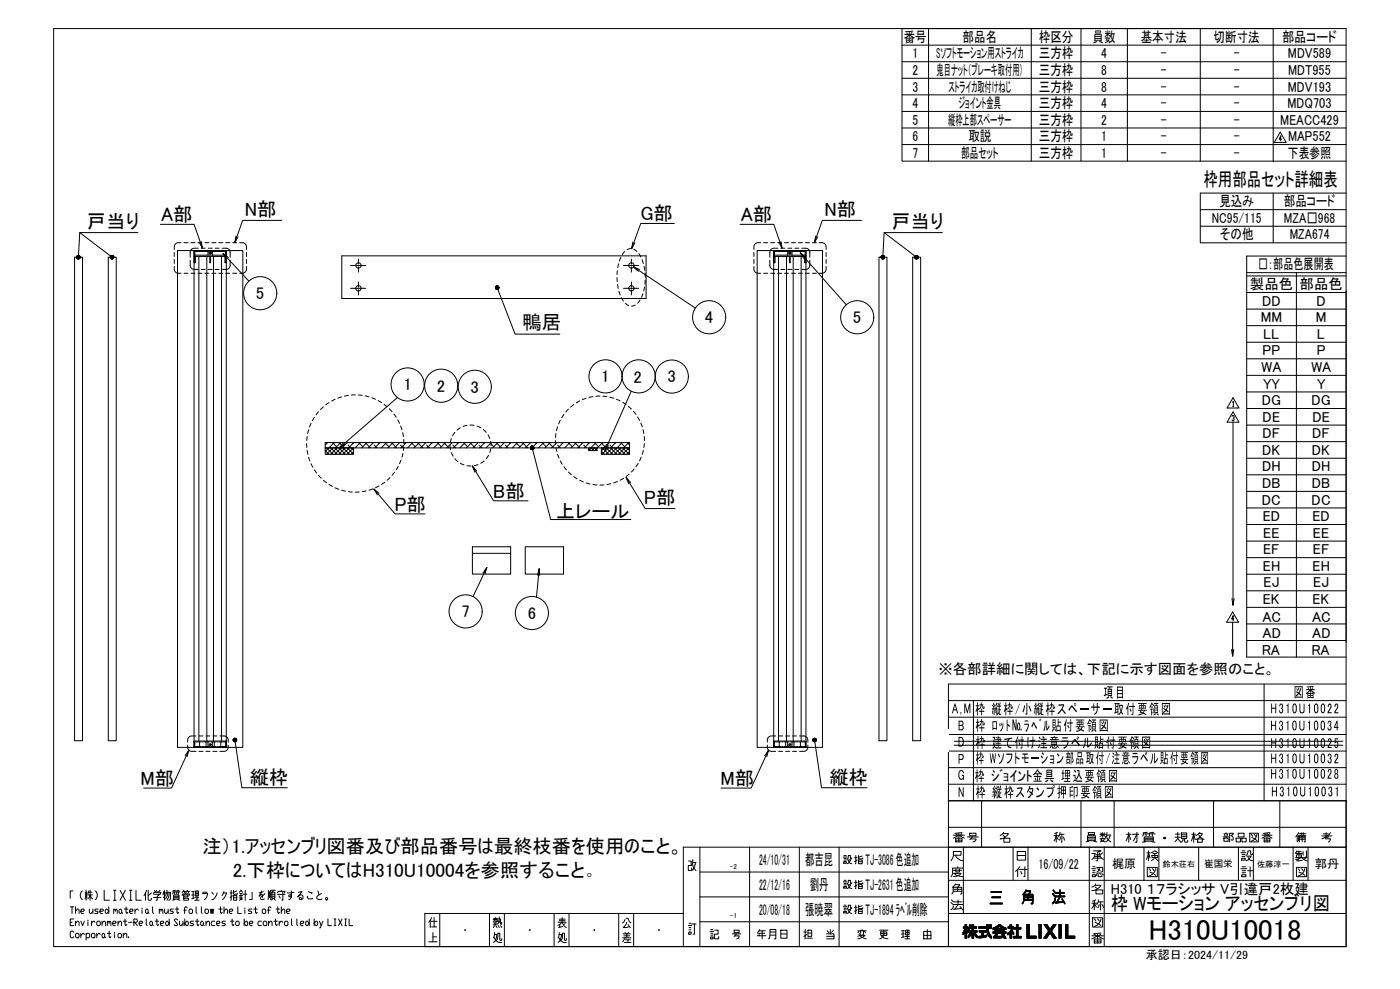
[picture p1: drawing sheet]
<svg xmlns="http://www.w3.org/2000/svg" width="841mm" height="594mm" viewBox="0 0 841 594" stroke-linecap="round" stroke-linejoin="round" font-family="sans-serif">
<!-- layer: TOS_WA -->
<g fill="none" stroke="#000" stroke-width=".6">
<path d="M32 17h777v552h-777zM542 17v80h223M558 17v80M620 17v80M649 17v80M677 17v80M721 17v80M765 17v80M542 27h267M542 37h267M542 47h267M542 57h267"/>
<path d="M542 67h267M542 77h267M542 87h267M765 97h44M765 116v30M809 116h-88v30h88M721 126h88M721 136h88M809 154h-60v241h60M749 164h60M749 166h60M749 176h60"/>
<path d="M779 164v231M809 175v211M749 186h60M749 196h60M749 206h60M749 216h60M749 225h60M749 235h60M749 245h60M749 255h60M749 265h60M749 275h60"/>
<path d="M749 285h60M749 295h60M749 305h60M749 315h60M749 325h60M749 335h60M749 345h60M749 355h60M749 365h60M749 375h60M749 385h60M759 411v70"/>
<path d="M809 411h-239v70h239M570 421h239M570 431h239M585 421v60M570 441h239M570 451h239M570 461h239M570 471h239M570 497h239M590 481v28M603 500l-2 2M635 500l-1 1"/>
<path d="M637 500l-1 3M649 481v28M669 481v28M678 500v6M683 500v6h-1M689 500h-2l-1 2M693 500h-2l-1 2M708 500v3l-2 3M717 500v6M721 500l-3 2M729 481v28M769 481v28"/>
<path d="M809 481h.1M809 481h-239v88v-60h239h-399v60M809 481v88h-554v-20h155M414 517h1v3h-2l1 3h1v-2M416 519a5 5 0 0 0 2 4M416 518h2M416 516l-1 4M418 518l-1 3-2 2M420 509v60M429 512l6 10h-12zM450 509v60M480 509v60"/>
<path d="M504 509v60M507 515h2M507 518h1v1h-1zM507 514h1M507 517h1M507 516h1M509 517h2l-2 2M510 517v1l2 1M512 515l-1 1v-2h-1l-1 2M513 515h2M514 514v5M515 517l-2 1"/>
<path d="M516 514v2h2v-1M516 517h2v2h-2zM516 518h2M518 514l-2 1M573 503l3-1 3 1M573 502h6M573 514h4v-3h-4v3l-2 3M573 511h4M574 503h4v3h-4zM574 501h1M574 505h4M574 514l1 1 3 2"/>
<path d="M576 500v3M576 503v3M578 500l-4 1M578 501h-1M579 509v40M581 503h7M583 504h3v2h-2M583 501h3v1h-3zM584 503l-1 1M603 501h3a5 5 0 0 1-5 3M603 502l1 1M603 504h4v2h-4z"/>
<path d="M609 509v20M611 511h5v6h-5zM611 514h5M618 509v20M633 502h3M635 500v6M636 504l-1-2-2 3M637 501h2M637 503l-1 2M638 501v5M639 503v2M653 502h5v3h-5z"/>
<path d="M653 503h5M653 504h5M654 500h4v1h-4zM654 505l-2 1M654 509v60M656 513h2l-1 2-1 1M657 511h4l-2 1v5h-1M657 505l2 1M657 515h4M658 514h3M658 513h2M660 512a4 4 0 0 0 3 4"/>
<path d="M661 502l1-1 2 1M661 501h3M661 504h3M661 500l1 1M662 512l-1 1M662 503l-1 2 3 1M662 500v3M663 509v60M663 504a2.1 2.1 0 0 1-2 2M664 500l-1 1M665 502a4 4 0 0 0 2 4M665 502h2"/>
<path d="M665 500l-1 3M667 502l-1 2-2 2M677 501h2M679 504l-1-3-2 4M680 501h4M683 501l-2 4M687 501h3M687 509v20M687 503h6v2h-6zM687 504h6M688 505l-2 1M688 501v1"/>
<path d="M689 512h2M690 511v6M691 501h3M691 515l-1-3-1 4M692 505l2 1M692 512l2-1 2 1M692 514h3v1h-3zM692 501v1M693 513h2M694 513v2l-2 2M694 515l2 2M696 509v20"/>
<path d="M706 503h3M706 501h3M708 503l1 3M710 500h3v4h-3zM710 503h3M710 501h3M711 504a1.8 1.8 0 0 1-2 2M712 504v2h1l1-1M716 501h2M718 504l-1-3-1 4M719 504h3v2h-3zM720 509v20"/>
<path d="M720 502l3 2M720 501h2l-1 2-3 1M735 503h3M735 503h3v2h-3zM735 501h3M736 501v2M737 500v1M737 501v2M740 504h1a1.9 1.9 0 0 0-2-2l2-1h-2v5M743 503h2v3h-2zM744 501h3v2h-3zM744 509v20"/>
<path d="M745 512h3M746 516h2v1h-2zM746 503h3v3h-3zM746 514h2M746 513h2M746 511h2M749 514h3l-2 3h-2M750 515v1l2 1M751 501h5v5h-5zM752 501v1M752 503l3 2M752 513l-1-2h-1l-1 2-1 1"/>
<path d="M753 509v20M753 501l1 1M755 501a5 5 0 0 1-3 4M758 503l3-1 3 1M758 502h6M759 503h4v3h-4zM759 505h4M759 501h1M761 500v3M761 503v3M763 500l-4 1M763 501h-1"/>
<path d="M777 509v20M778 513h4M778 515h7M779 515v-2h3v2h-1M779 512h-1M779 511v1h3M779 502l-1 1M780 516v1M780 500l-1 2v4M780 501h4M780 511v4M781 506v-4h3v4"/>
<path d="M781 504h3M781 503h3M781 515l-3 1M782 500v2M782 515h.1M782 502v4M782 515l3 2M782 517h-3M783 512v2M783 500v2M784 516h-1M784 502h-4v3"/>
<path d="M785 511v4h-1M786 509v20M794 502h6M795 501h3M796 503v1h3v1l-1 1M797 500v2M798 503h-2M799 500l-2 2-3 2M44 535h-2v5M50 535a3 3 0 0 0 0 5M51 536h1M52 535v6"/>
<path d="M52 539v-3l-1 4M53 540l1-2 2 2M53 538h3M53 536h2M53 535v2M54 535v6M57 535a3 3 0 0 1 0 5M63 535v6h3M68 535h2M69 535v6M72 535l3 6M75 535l-3 6"/>
<path d="M78 535h1M79 535v6M82 535v6h3M87 536v5M88 535l-2 3M89 535v5l2 1v-1M91 536l-2 2M92 537l1-1h4l-1 1M92 539h5M93 537h3l-2 1v3M93 535l1 1M94 535v1"/>
<path d="M96 535l-1 1M98 536h2M98 536v2M99 535v6M99 538l-1 1M100 536h2v4l-1 1M100 535v3M101 536l-1 4M102 536l-2 5M104 536h2M104 538h3v2h-3zM104 539h3"/>
<path d="M104 538h3M105 536v1M105 535h-1v2M106 536h2M107 536v1M108 535h-2v2M109 538l1-1h4v1M110 535h2M110 538h3v1h-3zM110 540h3v1h-3zM110 535l-1 1M110 539v1"/>
<path d="M111 535v1M112 536v1M112 535h2M113 535l-1 1M113 535v1M115 536h2M115 538h2M116 536v4M117 539l-2 1M117 539h2M117 535h2v3h-2zM117 537h2"/>
<path d="M118 535v6M122 537h3l-1 2-1 1M122 536h2M127 536l1 1M130 536l-1 3-2 1M133 538l1-2h2l-1 3-1 1M135 536h-1M138 536h2M139 535v6M140 538l-2 1M140 535v2h2h1M140 538h2v3h-2z"/>
<path d="M140 539h2M142 535l-2 1M144 536l1-1 1 1M144 538h2M144 539v1M144 537h1M145 537v3M145 539v1M146 540l-2 1M146 537h2M147 535v6M151 536v4h-1"/>
<path d="M157 535l-1 3 2-1v2M158 536h-2M159 537l-2 2v1h2M161 535v5M162 536v3M163 535v5M163 535h2M163 536h2v4h-2zM163 538h2M163 537h2M164 540l-1 1M164 535v1"/>
<path d="M165 540v1M167 536v-1h4v1M167 537h4M168 538v1M169 535h.1M170 536v5h-1M175 535v3h-2h1h1v1l-2 1M177 536h-5M179 536h2l-2 3 1-1h1h1l-1 2h-1l1-1v1M185 538v1l1 1h2M185 536h2v1M191 535l1 3"/>
<path d="M193 537a3 3 0 0 0-3 3h1h2M420 539h150M420 524h150M429 527l6 10h-12zM507 530h2M507 533h1h-1zM507 529h1M507 532h1M507 531h1M509 531h2l-2 3M510 532v1l2 1M512 530l-1 1v-2h-1l-1 2"/>
<path d="M513 530h2M514 529v5M515 531l-2 1M516 529v2h2v-1M516 531h2v3h-2zM516 533h2M518 529l-2 1M570 529h239M572 537l1-1v-3h5v4h-1M573 534h5M573 535h5M573 525h4l-1 1-3 1"/>
<path d="M573 523h5M573 525l2 1 3 1M574 531h2l-1 2v2M574 531l-2 2M574 522v2h2v-2M575 521h.1M578 521h-6v4l-1 2M595 536h7M596 539h5M611 522l-1 1M612 522h5M613 521l-2 1v5"/>
<path d="M613 523l1 2M615 537h5v6h-1h1v-5h-5v3l-1 2 1-2zM615 538h5v5h-1h1v-5h-5v3l-1 2 1-2zM615 537h5v6h-1h1v-6h-5v4l-1 2 1-2zM615 539h5M616 521v6h-1M616 535h3l-1 2 1-2h-3h3l-1 3M616 535l-1 3 1-3M616 535l-1 2M616 536h3l-1 2M616 535l-1 3M616 535h3l-1 2v4"/>
<path d="M616 534l-1 3M632 537l2 2M632 537l2 1M633 535l1 2M633 534l1 2M634 540v1l-2 2M634 539v2l-2 1M634 539v2l-2 2M634 539h6M634 536l-1-1 1 1M634 538h6M634 536h5"/>
<path d="M634 537h5M637 535v4l-2 3 2-4zM637 535v4l-2 3 2-3zM637 534v4l-2 4M637 535v3l-2 4 2-4zM638 540l2 3-2-3M638 540l2 3M656 535h.1M656 522h2M656 525h2v2h-2zM656 524h2M656 523h2"/>
<path d="M656 521h2M658 532h3a6 6 0 0 1-5 3M658 533l1 1M658 531l-2 2M658 535h4v2h-4zM659 521h3v2l-1 1M659 525l-1 1M659 522l2 1M660 524v2l2 1v-1M660 524l1 1M660 521a2.2 2.2 0 0 1-1 3M662 525l1 1"/>
<path d="M689 521h6v6h-6zM690 522l1 1M691 524l3 2M692 522l1 1M694 522a5 5 0 0 1-4 4M745 522h4M746 525h2v2h-2zM746 524h2M746 523h2M746 521h2M749 523h3M751 521v6"/>
<path d="M779 521h6v6h-6zM780 522l1 1M780 524l4 2M782 522l1 1M784 522a5 5 0 0 1-4 4M42 554h1M42 545h2M43 545v4M44 552h-2v4h2M44 560v-1h-1l-1 1v3h1h1M45 547l2-1 1 3M45 555l2-2 1 3"/>
<path d="M45 545v4M45 553v3M49 547h1h1l-1-1h-1v1v2h1M49 553l1 3 1-3M53 553h.1M53 554v2M54 546v3l2-2M55 553v3M56 546v3M57 554l-1-1-1 2M59 553h1v1v2h-1l-1-1zM59 546h-2v1l2 1-1 1h-1"/>
<path d="M60 547h2v-1h-1l-1 1 1 2h1M61 555l2-2v3M61 553v3M64 546l1 1-1 2-1-1zM64 554l1-1 1 2M64 553v3M65 545v4M66 554v-1l1 1v2M66 559v4h1M68 555h1l1-1-1-1h-1v1v1v1h1M68 541h2M68 547l1-1v1"/>
<path d="M68 546v3M69 560v1M69 547l1-1v1v2M71 555l1-2 1 3M71 553v3M72 546l1 1v2l-1-1zM73 548l1 1M74 553h2M75 546h2M75 552v3l1 1v-1M76 545v3v1l1-1M77 554h2"/>
<path d="M78 541h1M78 547h1h1l-1-1h-1v1v1v1h1M80 554h2l1-1-1-1h-2v4M81 554l2 2M81 546v3M83 547l-1-1-1 1M84 555h1l1-1-1-1h-1v1v2h1M85 545v1M85 547v2M88 552v3v1M88 546l1 1-1 2-1-1zM89 548l1 1"/>
<path d="M91 553l1 1-1 2-1-1zM92 555v1M92 545v3v1M93 553h2M94 552v3l1 1v-1M96 547v-1l1 1M96 546v3M96 555h2v-1v-1h-1l-1 1 1 2h1M97 547v-1l1 1v2M99 546v3l2-2M100 553l2 2-1 1-1-1zM101 546v3"/>
<path d="M102 552v4M104 546h-1l-1 1 2 1v1h-2M105 540l-1 1M105 546h2M106 545v3l1 1v-1M107 553l-1-1h-1v1l2 2-1 1h-1v-1M107 540l1 1M108 553v3l2-1M110 553v3M110 547h2M111 552v4M112 553l1 1v2l-2-1z"/>
<path d="M112 545h-1v4M114 546h1l1 1-1 2h-1v-1zM116 553h-1l-1 1 2 1v1h-2M117 541h3M117 553h2M118 545v3v1M118 552v3l1 1v-1M121 545v3l1 1M121 553l1 1v2l-1-1zM122 555l1 1M124 546h1v1v2h-1l-1-1zM124 555l1-2 1 3"/>
<path d="M124 553v3M126 546l1 3v-3l1 3v-3M129 553h-2v1v2h2M130 555h2v-1v-1h-1l-1 1v1l1 1h1M131 546h3M132 545v3l1 1 1-1M135 547l1-1 1 3M135 545v4M135 553h-1l-1 1 2 1v1h-2M138 547h1h1l-1-1h-1v1v1v1h1M138 553h3M139 552v3l1 1 1-1"/>
<path d="M142 553h1l1 1-1 2h-1v-1zM143 545v4h2M147 552v4M147 545v1M147 547v2M148 553l1 1-1 2-1-1zM150 555h1l1-1-1-1h-1v1v2h1M151 546h-1l-1 1 2 1v1h-2M152 546h3M153 545v3l1 1 1-1M157 553h-2v1v2h2M158 546h1l1 1-1 2h-1v-1z"/>
<path d="M159 553h1v1v2h-1l-1-1zM161 547h1M161 555l2-2v3M161 553v3M163 545h-1h-1v4M165 553h2M166 552v3v1l1-1M166 546h2M167 545v3v1l1-1M168 553v3M169 547l2-1v3M169 545v4"/>
<path d="M170 554l-1-1-1 2M171 553h1l1 1-1 2h-1v-1zM172 547h2v-1h-1l-1 1v1l1 1h1M175 552v3l1 1M178 552v3l1 1M180 555h2l1-1-1-1h-1l-1 1v1l1 1h1M184 553l2 2-1 1-1-1zM186 552v4M189 552v4M190 553l1 1-1 2-1-1zM192 553l1 3M194 553l-2 4"/>
<path d="M197 552v4h2M201 556h1M201 552h1M201 552v4M203 552l2 4M205 552l-2 4M207 556h1M207 552h1M208 552v4M210 552v4h2M258 553v1M259 553h4"/>
<path d="M259 557h3M259 551l-1 2v4M261 551v6M264 549v20M279 559h.1M294 549v20M296 554h3M297 552h2M297 556l-1 1M297 552l-1 2M297 554v1M298 551v1h-2h3"/>
<path d="M298 556l1 1M298 552v2h1v-1M299 555l-3 1M299 552h2v3v-1M299 553l1 1M299 556l1 1M300 551v2l-1 2M301 556v1M303 549v20M318 559h.1M333 549v20M335 556l1-1v2"/>
<path d="M335 554h5M336 552h4M336 553h4M338 554l1 3h1M338 551v3l-2 1M338 557h-2M340 555h-2M342 549v20M357 559h.1M372 549v20M375 552l-1 2M376 552h1l2 2"/>
<path d="M377 554l-3 3h4M377 555l2 2M381 549v20M396 559h.1M413 556h2M414 560h1v1h-1zM414 559h1M414 557h1M414 555h1M415 555h3M417 555v6h-1M420 554h150"/>
<path d="M427 559h2M427 558h1M429 542l6 10h-12zM429 559h2v2h-2v3h3v-1M441 559h3v1h-3zM456 559l-1 2M456 558v1h4M458 559v5M463 560h3M469 559h4v5h-4zM483 560h1M484 558l-1 6"/>
<path d="M485 559h3v3h-3zM497 559l1 1M499 558v3M501 559l-1 1M507 545h2M507 547h1v1h-1zM507 547h1M507 546h1M507 544h1M509 546h2l-2 3M510 547v1l2 1M512 545l-1 1v-2h-1l-1 2"/>
<path d="M513 545h2M514 544v5M515 546l-2 1M515 559h5M516 544v2h2v-1M516 546h2v3h-2zM516 547h2M516 559l-1 1M517 559l-1 2M518 558v1M518 544l-2 1M519 559l-1 2"/>
<path d="M519 559l1 1M528 559h5M529 560h4v2h-4zM531 559v3l-2 2h-1M541 559h2M542 559v4M544 559h2v3h-2zM545 559v5M555 559h4v5h-4zM557 558v6M570 549h239M571 542l2 1"/>
<path d="M572 541l1 1M573 544l-2 3M573 543h5M573 542h5M576 541v2l-2 3M577 545l1 2M577 546h-4M579 560v1M579 557v1M579 559v2M579 558v2M580 557v3"/>
<path d="M580 555h1v2h1v1h-1v1v2v-1v4h-1v-4l-2 1 2-3h-1v-1h1zM580 555v9M581 555v9M581 557v1M581 558v2M581 559v1M582 557v2M582 559v1M582 557v1M582 556h1v1h1v-2h1v2h2v1h-2v1h2v1h-1l1 2v1l-2-3v4h-1v-4l-2 3v-1l1-2h-1v-1h2v-1h-1l-1 1zM582 556v2M583 556v2"/>
<path d="M583 559v1M583 559v3M583 557v1M583 559v2M584 557v1M584 559v2M584 555v9M585 555v9M585 557v1M585 559v2M586 557v1M586 559v3"/>
<path d="M586 559v1M587 557v1M587 559v1M588 557h5v-2h1v2h2v1h-2l2 6-3-3v-3h-5zM588 557v1M588 559h4v1h-1v2h2v1h-5v-1h2v-2h-2zM588 559v1M589 557v1M589 559v1M590 557v1M590 559v1M590 559v4"/>
<path d="M591 557v1M591 559v4M591 559v1M592 557v1M592 559v1M593 555v4M593 555v5M593 555v6M594 555v7M594 557v1M594 558v4M594 559v3"/>
<path d="M594 556h2h-2zM594 556h.1M595 556h.1M595 557v1M595 543h7M595 542h7M597 557l3-1h1l3 1v1l-6 1v-1h-1zM597 560h7v1h-5v1h3v-1h1l1 3h-1v-1h-6v-1l1-1h-1zM597 560v1M597 557v1M598 557v1M598 560v1"/>
<path d="M598 557v2M598 558l2-2 3 2zM598 560v3M599 557v2M599 560v3M599 556v2M599 558v1M599 560v2M599 556v1M599 560v1M600 556v1M600 558v1"/>
<path d="M600 560v1M601 556h.1M601 558v1M601 560v1M601 556v1M602 556v1M602 558v1M602 560v1M602 556v2M602 557v1M602 557v2M603 557v2"/>
<path d="M603 560v1M603 557v1M604 557v1M604 560v1M606 557v1M606 560v1M607 557v1M607 560v1M607 555h1v2h1l-1 2 1 1v1l-1-1v4h-1v-3l-2 1v-1l3-3h-2v-1h1zM607 555v3M607 559v5M607 558v6"/>
<path d="M608 555v9M608 557v3M608 557v4M608 557v2M608 560v1M609 557v1M609 560v1M610 557v1M611 555h1v2h1v1h-1v4h2v1h-5v-1h2v-4h-2v-1h2zM611 555v8M612 555v8M612 557v1"/>
<path d="M613 557v1M614 542l1-1v-4h5v5h-1M615 541h5M615 540h5M617 555h1v7h4v2h-5zM617 555v9M618 555v9M624 555h1v9h-1zM624 555v9M625 555v9M627 555h2l2 3 2-3h1l-2 4 3 5h-2l-2-4-2 4h-2l3-5zM627 555v1"/>
<path d="M628 555v1M628 555v2M629 555v2M629 555v3M629 556v2M629 556v3M630 556v3M630 560v2M630 557v2M630 557v5M630 557v4M631 558v3"/>
<path d="M631 557v4M632 557v5M632 556v3M632 560v2M632 556v2M633 556v2M633 555v3M633 555v2M634 555v1M634 542l5-1-5 1h5h-5h5h-5h1h4M634 555h.1M636 555h2v9h-2z"/>
<path d="M636 555v9M637 555v9M640 555h2v7h4v2h-6zM640 555v9M641 555v9M656 543h3M656 551h6v6h-6zM657 552l1 1M657 541v6M658 554l3 2M658 541h-2M659 545l-2-2-1 3"/>
<path d="M659 552l1 1M660 542h3M660 541l-1 2M660 543l-1 2M661 542v5M661 552a5 5 0 0 1-4 4M662 543l1 2M46 561h1h1l-1 2h-1h-1zM49 561v2M51 561h-1l-1 1M52 561h1h1l-1 2h-1M52 561v4"/>
<path d="M55 561h2v2h-2zM58 561v2M60 561h-1l-1 1M62 561h1l-1 2h-1zM63 563h.1M64 561h3M69 561v2M71 561h1h1l-1 2h-1zM74 562l2-1v2M74 561v2M77 563h.1M258 566h5"/>
<path d="M260 563h2M260 560v6M297 563l1 2 2 1h1M297 561h2l-2 4-1 1M297 560l-1 3M301 564v1h-1v-4h-1v3l-1 1M336 563l1 2 1 1h2M336 561h1l-1 4-1 1M336 560l-1 3M340 564v1h-1v-4h-1v3l-1 1M374 563h5M374 561h5"/>
<path d="M375 562h3M375 566h4M375 563l-1 3M375 560l1 1M376 565h3M377 561v2M377 565v1M378 560l-1 1M427 563h1v1h-1zM427 562h1M427 561h1M440 561h5"/>
<path d="M441 563l3-1-1 2M442 561l-1 1M455 562h5M459 561h-3v1M462 564l1-2v-4h3v6h-1M463 562h3M469 561h4M484 561l-1 1M485 564h3M485 560h3M497 561h4v3h-4M497 562h4"/>
<path d="M517 562l3 2M517 562h3l-5 2M517 561l-2 1M529 561h4M529 562l2 1 2 1M541 561h2M543 563h-2M544 564h3M544 563h2M544 560h2M555 562h4M582 562v1"/>
<path d="M582 561v2M583 561v1M583 560v2M586 561v1M586 561v2M587 562v1M588 562v1M589 562v1M590 562v1M591 562v1M592 562v1M593 562v1"/>
<path d="M594 561v2M595 561v2M595 562v1M595 562v2M597 562v1M598 562v1M598 561v2M599 562v1M600 562v1M601 562v1M602 562v1M602 561v1"/>
<path d="M602 561v2M603 561v2M603 562v2M604 562v2M604 563v1M605 561v1M609 562v1M610 562v1M612 562v1M613 562v1M618 562v2M619 562v2"/>
<path d="M620 562v2M621 562v2M622 562v2M627 563v1M628 563v1M628 562v2M629 561v3M629 561v2M629 560v3M629 560v2M632 560v3M633 561v2"/>
<path d="M633 561v3M633 562v2M634 562v2M634 563v1M642 562v2M643 562v2M644 562v2M645 562v2M646 562v2M656 564l3-2 4 2M656 562h7M657 564h4v2h-4z"/>
<path d="M657 561l1 1M657 565h4M659 561v3M659 564v2M661 560l-4 1M661 561l-1 1"/>
<circle cx="700" cy="503" r=".6"/>
<circle cx="196" cy="540" r=".7"/>
</g>
<!-- layer: TOS_S1 -->
<g fill="none" stroke="#000" stroke-width=".6">
<path d="M45 154h5v291h-5zM65 154h5v291h-5zM107 151h39v298h-39zM117 158l1-4h8v4l1-4h8v4h1M117 151h19v298h-19zM117 151h8v2h-8zM119 154v291M124 154v291M128 151h7v2h-7zM128 154v291M133 154v291M205 154h183v25h-183z"/>
<path d="M213 159h4M377 159h4M455 151h39v298h-39zM465 151h19v298h-19zM465 151h8v2h-8zM468 154v291M472 154v291M476 151h8v2h-8zM476 154v291M481 154v291M483 154h-8l-1 4v-4h-8v4h-1M483 154v4h1"/>
<path d="M528 154h5v291h-5zM548 154h5v291h-5zM213 173h4M377 173h4M195 269h17v4h-17zM195 269h183M195 269v-3h183v3M354 269h5v2h-5zM361 269h17v4h-17zM284 328h23v17h-23zM284 332h23M316 328h23v17h-23z"/>
<path d="M117 445h19M117 446h3v2h-3zM124 446h1v2h-1zM128 446h1v2h-1zM133 446h3v2h-3zM465 445h19M465 446h3v2h-3zM472 446h1v2h-1zM476 446h1v2h-1zM481 446h3v2h-3z"/>
<circle cx="215" cy="159" r="1.6"/>
<circle cx="379" cy="159" r="1.6"/>
<circle cx="215" cy="173" r="1.6"/>
<circle cx="379" cy="173" r="1.6"/>
</g>
<!-- layer: TOS_K3 -->
<g fill="none" stroke="#000" stroke-width=".6">
<path d="M211 159h2M215 156v3M215 159v1M217 159h3M375 159h2M379 156v3M379 159v1M381 159h3M211 173h2M215 160v3M215 169v3M215 173v1"/>
<path d="M215 174v3M217 173h3M375 173h2M379 160v3M379 169v3M379 173v1M379 174v3M381 173h3"/>
</g>
<!-- layer: TOS_K2 -->
<g fill="none" stroke="#000" stroke-width=".6">
<path d="M105 152v2M105 156v2M109 146l-4 1v3M111 146h2M114 156v3a2.5 2.5 0 0 0 3 3h2M115 146h2M117 154v3M117 151h.1M117 153h.1M119 146h2M119 149h-2a2.5 2.5 0 0 0-3 3v3M121 149h2"/>
<path d="M123 146h2M125 151h3M125 153h3M125 149h2M126 152h.1M126 153h.1M126 151h.1M127 152h.1M127 146h3M129 149h3M131 146h3M133 149h3a2.5 2.5 0 0 1 2 3v3"/>
<path d="M135 151h1M135 153h1M136 146h2M136 154v3M138 156v3a2.5 2.5 0 0 1-2 3h-3M140 146h2M144 146l3 1 1 3M148 152v2M148 156v2M372 158l-1 3M373 155l-1 2M375 151l-1 2"/>
<path d="M379 149l-2 1M381 150l2 1M384 152l1 2M386 156v2M453 152v2M453 156v2M457 146l-3 1-1 3M459 146h2M462 156v3a2.5 2.5 0 0 0 3 3h2M463 146h2M465 154v3M465 151h.1"/>
<path d="M465 153h.1M467 146h3M467 149h-2a2.5 2.5 0 0 0-3 3v3M469 149h2M471 146h3M473 151h3M473 153h3M473 149h3M474 152h.1M474 153h1M474 151h1M474 151h.1"/>
<path d="M475 152h.1M475 146h3M477 149h3M480 146h2M482 149h2a2.5 2.5 0 0 1 2 3v3M484 151h.1M484 153h.1M484 146h2M484 154v3M486 156v3a2.5 2.5 0 0 1-2 3h-2M488 146h2M492 146l4 1v3"/>
<path d="M496 152v2M496 156v2M105 160v3l4 1M111 164h2M115 164h2M119 164h2M121 162h2M123 164h2M125 162h2M127 164h3M129 162h3M131 164h3"/>
<path d="M136 164h2M140 164h2M148 160l-1 3-3 1M371 167v2M371 163v2M371 171v2M372 175l1 2M373 179l2 2M386 176l-1 3M387 160v2M387 172v3M387 164l1 2"/>
<path d="M388 168l-1 3M453 160l1 3 3 1M459 164h2M463 164h2M467 164h3M469 162h2M471 164h3M473 162h3M475 164h3M477 162h3M480 164h2M484 164h2"/>
<path d="M488 164h2M496 160v3l-4 1M376 182l2 2M382 183l-3 1M384 180l-1 2M201 240l-2 1M205 238l-2 1M209 238h-2M213 237h-2M215 237l3 1M219 238h3M223 239l3 1"/>
<path d="M352 239l-2 1M356 238l-2 1M360 238h-2M362 238h3M366 239h3M370 240l3 1M185 258v3M187 254l-1 2M189 251l-1 2M191 247l-1 2M194 244l-1 2M198 242l-2 1"/>
<path d="M227 241l2 1M231 243l2 1M234 246l2 1M237 249l1 2M239 252l1 2M241 256v2M242 260v2M273 260l-1 2M277 257l-2 1M281 256h-3M282 255l3 1M287 256l2 1"/>
<path d="M290 258l2 2M335 256l-1 3M337 253l-1 2M339 249l-2 2M341 246l-1 2M345 243l-2 2M348 241l-2 1M374 242l2 1M378 244l1 2M381 247l1 2M383 250l1 3M385 254l1 2"/>
<path d="M386 258l1 2M184 266v3M185 262l-1 3M185 271v2M185 275l1 2M187 279l1 2M241 276l-1 3M242 272l-1 3M243 264v2M243 268l-1 3M270 268l1 2M271 263v3"/>
<path d="M271 272l1 2M273 276l2 1M277 278l2 1M281 280h2M287 279l-2 1M291 277l-2 1M293 261l1 2M293 274l-1 2M295 265v3M295 269l-1 3M334 265v2M334 260v3"/>
<path d="M334 269v2M335 273l1 2M337 277l1 2M383 278l-1 2M385 275l-1 2M386 271v2M387 262v3M387 266v3M189 282l1 2M191 286l2 1M194 289l2 1M198 291l2 1"/>
<path d="M201 293l3 1M205 294l3 1M209 295l3 1M216 296h-3M220 295h-2M224 294h-2M228 292l-2 1M231 290l-2 1M234 287l-1 1M237 284l-1 2M239 280l-1 2M339 280l1 2"/>
<path d="M341 284l2 1M345 286l2 2M348 288l2 1M352 290l2 1M356 291h3M363 291h-3M367 291h-2M371 289l-2 1M375 287l-2 1M378 285l-2 1M381 282l-2 2M113 448v2l1 1h4"/>
<path d="M117 446h.1M117 448h.1M118 442l-4 1-1 1v2M120 451h2M120 442h2M120 446h1M120 448h1M121 446h1M121 448h1M123 446h1M123 448h1M124 451h2"/>
<path d="M124 442h2M125 446h1M125 448h1M126 447h.1M126 447v1M126 447h1M126 448h.1M127 446h1M127 448h1M127 447h.1M128 451h2M128 442h2"/>
<path d="M129 446h1M129 448h1M130 446h1M130 448h1M132 446h1M132 448h1M132 442l4 1 1 1v2M136 446h.1M136 448h.1M137 448v2l-1 1h-4M461 448v2l1 1h4M465 446h.1"/>
<path d="M465 448h.1M466 442l-4 1-1 1v2M468 451h2M468 442h2M468 446h1M468 448h1M470 446h.1M470 448h.1M471 446h1M471 448h1M472 451h2M472 442h2"/>
<path d="M473 446h1M473 448h1M474 447h.1M474 447v1M474 447h1M475 446h1M475 448h1M475 447h.1M476 451h3M476 442h3M477 446h1M477 448h1"/>
<path d="M478 446h1M478 448h1M480 446h1M480 448h1M480 442l4 1 1 1v2M484 446h.1M484 448h.1M485 448v2l-1 1h-4"/>
<circle cx="126" cy="152" r=".6"/>
<circle cx="126" cy="152" r=".2"/>
<circle cx="474" cy="152" r=".2"/>
<circle cx="474" cy="152" r=".6"/>
<circle cx="126" cy="447" r=".2"/>
<circle cx="474" cy="447" r=".2"/>
</g>
<!-- layer: TOS_K5 -->
<g fill="none" stroke="#000" stroke-width=".6">
<path d="M195 271l3 2M196 266h.1M196 269l4 4M197 266l-2 1M197 269l-2 2M199 269l4 4M200 266l2 2M200 269l-4 4M201 266l-3 3M201 269l4 4M202 269l-3 4M204 269l4 4"/>
<path d="M204 266l3 3M205 266l-3 3M205 269l-4 4M206 269l4 4M207 269l-4 4M209 269l3 4M209 266l-4 3M209 267l2 2M210 269l-4 4M211 269l1 1M212 266h.1M212 269l-4 4"/>
<path d="M212 271l-1 2M213 266l-4 3M215 266l3 2M216 266l-3 3M219 266l4 3M220 266l-3 3M224 266l-3 3M225 267l2 2M227 266h1M228 266l-3 3M231 266l3 2M232 266l-3 3"/>
<path d="M235 266l3 3M236 266l-3 3M240 266l-3 3M241 267l1 2M243 266h1M244 266l-3 3M247 266l2 2M248 266l-3 3M251 266l3 3M252 266l-3 3M256 266l-3 3M256 267l2 2"/>
<path d="M259 266h.1M260 266l-3 3M263 266l2 2M264 266l-3 3M267 266l3 3M268 266l-4 3M272 266l-4 3M272 267l2 2M274 266h1M275 266l-3 3M278 266l3 2M279 266l-3 3"/>
<path d="M282 266l4 3M283 266l-3 3M287 266l-3 3M288 267l1 2M290 266h1M291 266l-3 3M294 266l3 2M295 266l-3 3M298 266l3 3M299 266l-3 3M303 266l-3 3M303 267l2 2"/>
<path d="M306 266h.1M307 266l-3 3M310 266l2 2M311 266l-3 3M314 266l3 3M315 266l-3 3M319 266l-3 3M319 267l2 2M322 266h.1M323 266l-3 3M326 266l2 2M327 266l-4 3"/>
<path d="M330 266l3 3M331 266l-4 3M334 266l-3 3M335 267l2 2M337 266h1M338 266l-3 3M341 266l3 2M342 266l-3 3M345 266l3 3M346 266l-3 3M350 266l-3 3M351 267l1 2"/>
<path d="M353 266h1M354 269l1 2M354 266l-3 3M355 269l2 2M355 269l-1 2M357 269l2 2M357 266l3 2M357 269l-2 2M358 266l-3 3M359 269l-2 2M361 266l7 7M361 271l2 2"/>
<path d="M362 269l4 4M362 266l-3 3M363 269l-2 2M366 269l-4 4M366 266l-3 3M366 267l2 2M368 269l-4 4M369 266h.1M369 269l4 4M370 266l-3 3 4 4M370 269l-3 4M372 269l4 4"/>
<path d="M373 266l2 2M373 269l-4 4M374 266l-3 3M374 269l4 4M375 269l-3 4M377 269l1 2M377 266l1 1M378 266l-3 3M378 269l-4 4M378 271l-2 2"/>
</g>
<!-- layer: 0 -->
<g fill="none" stroke="#000" stroke-width=".6">
<path d="M48 140l19 14M83 140h-35l-1 14M96 135h21l5 14M169 132h-23l-5 14M405 134h-20l-6 15M445 135h20l5 14M517 132h-23l-5 14M531 140l20 14M566 140h-35l-1 14M121 145l1 4-2-3M134 152l16 17M137 155l-3-3 2 4"/>
<path d="M142 142l-1 4 2-4M380 145l-1 4 2-3M469 145l1 4-2-3M481 152l27 31M484 154l-3-2 2 3M490 142l-1 4 2-4M299 173l10 28h27M380 160l38 25M384 162l-4-2 3 3M239 239l-35 30M379 235l-16 36M741 254v110"/>
<path d="M206 266l-2 3 3-2M284 280l13 21h20M320 269l11 43h48M364 267l-1 4 3-3M225 294l12 15h18M228 296l-3-2 2 3M286 283l-2-3 1 4M376 287l12 18h18M379 290l-3-3 2 4M290 344l2-3-1 4M292 341l-8 17M323 345l1-3v4"/>
<path d="M324 342l-2 17M740 360l1 4v-4M111 454l2-3-1 3M113 451l-10 22h-17M141 445l4 28h28M459 454l3-3-1 3M462 451l-11 22h-18M489 445l5 28h27"/>
</g>
<!-- layer: TOS_S1 -->
<g fill="#000" stroke="#000" stroke-width=".6">
<path d="M46 154h1zM48 154h-1zM66 154h1zM140 445h1z"/>
<path d="M46 154h1zM46 155l1-1zM46 155l1-1z"/>
<path d="M46 155l1-1zM46 155l1-1zM46 155l1-1z"/>
<path d="M46 154h1zM46 154h1zM46 154h1z"/>
<path d="M47 154v1zM47 154v1zM47 154v1z"/>
<path d="M46 154h1zM46 154h1zM46 154h1z"/>
<path d="M47 154v1zM47 154v1z"/>
<path d="M47 154v1zM47 154v1zM47 154v1z"/>
<path d="M47 154v1zM47 154l1 1zM47 154l1 1z"/>
<path d="M47 154l1 1zM47 154l1 1zM47 154l1 1z"/>
<path d="M47 154h1zM48 154h-1zM48 154h-1z"/>
<path d="M47 154l1 1zM47 154l1 1zM47 154h1z"/>
<path d="M47 154h1zM47 154h1zM47 154h1z"/>
<path d="M66 155l1-1zM66 155l1-1zM66 155l1-1z"/>
<path d="M66 154h1zM66 154h1zM66 154h1z"/>
<path d="M66 155l1-1zM67 155v-1zM67 155v-1z"/>
<path d="M67 154v1zM67 154v1zM67 154v1z"/>
<path d="M67 154v1zM67 154v1zM67 154l1 1z"/>
<path d="M67 154l1 1zM67 154l1 1zM67 154l1 1z"/>
<path d="M68 154h-1zM68 154h-1z"/>
<path d="M67 154l1 1zM67 154l1 1z"/>
<path d="M67 154l1 1zM67 154l1 1zM67 154l1 1z"/>
<path d="M67 154h1zM68 154h-1zM68 154h-1z"/>
<path d="M67 154l1 1zM67 154l1 1zM67 154h1z"/>
<path d="M67 154h1zM67 154h1zM67 154h1z"/>
<path d="M529 154h1zM529 155l1-1zM529 155l1-1z"/>
<path d="M529 155l1-1zM529 155l1-1zM530 155v-1z"/>
<path d="M529 154h1zM529 154h1zM529 154h1z"/>
<path d="M530 154v1zM530 154v1zM530 154v1z"/>
<path d="M530 154v1zM530 154v1z"/>
<path d="M530 154v1zM530 154l1 1zM530 154l1 1z"/>
<path d="M530 154l1 1zM530 154l1 1zM530 154l1 1z"/>
<path d="M531 154h-1zM531 154h-1zM531 154h-1z"/>
<path d="M530 154l1 1zM530 154l1 1zM530 154l1 1z"/>
<path d="M530 154h1zM531 154h-1zM531 154h-1z"/>
<path d="M530 154l1 1zM530 154l1 1zM530 154l1 1z"/>
<path d="M530 154h1zM530 154h1zM530 154h1z"/>
<path d="M550 155l1-1zM550 155l1-1zM550 155l1-1z"/>
<path d="M550 154h1zM550 154h1zM550 154h1z"/>
<path d="M550 155l1-1zM550 155l1-1zM550 155l1-1z"/>
<path d="M550 154h1zM550 154h1zM550 154h1z"/>
<path d="M551 154l-1 1zM551 154l-1 1zM551 154l-1 1z"/>
<path d="M550 154h1zM550 154h1zM550 154h1z"/>
<path d="M551 154l-1 1zM551 154l-1 1zM551 154v1z"/>
<path d="M550 154h1zM550 154h1zM550 154h1z"/>
<path d="M551 154v1zM551 154v1zM551 154v1z"/>
<path d="M551 154v1zM551 154v1z"/>
<path d="M551 154v1zM551 154v1zM551 154l1 1z"/>
<path d="M551 154l1 1zM551 154l1 1zM551 154h1z"/>
<path d="M298 173h1zM298 173h1zM298 173h1z"/>
<path d="M298 172l1 1zM298 173h1zM298 173h1z"/>
<path d="M298 173h1zM298 173h1zM299 173l-1 1z"/>
<path d="M298 172l1 1zM298 172l1 1zM298 172l1 1z"/>
<path d="M299 173l-1 1zM299 173l-1 1zM299 173l-1 1z"/>
<path d="M298 172l1 1zM298 172l1 1zM298 172l1 1z"/>
<path d="M299 173l-1 1zM299 173v1zM299 173v1z"/>
<path d="M298 172l1 1zM298 172l1 1z"/>
<path d="M299 173v1zM299 173v1zM299 173v1z"/>
<path d="M299 172v1zM299 172v1zM299 172v1z"/>
<path d="M299 173v1zM299 173h1z"/>
<path d="M299 172v1zM299 172v1zM299 172v1z"/>
<path d="M299 173h1zM299 173h1zM299 173h1z"/>
<path d="M299 173l1-1zM299 173l1-1zM299 172v1z"/>
<path d="M299 173h1zM299 173h1zM299 173h1z"/>
<path d="M319 269h1zM319 269h1zM319 269h1z"/>
<path d="M319 269h1zM319 270l1-1zM319 270l1-1z"/>
<path d="M319 269h1zM319 269h1zM319 269h1z"/>
<path d="M320 269l-1 1zM320 269l-1 1zM320 269l-1 1z"/>
<path d="M319 268l1 1zM319 268l1 1zM319 268l1 1z"/>
<path d="M320 269v1zM320 269v1zM320 269v1z"/>
<path d="M319 268l1 1zM319 268l1 1zM319 268l1 1z"/>
<path d="M320 268v1zM319 268l1 1z"/>
<path d="M320 269v1zM320 269v1zM320 269v1z"/>
<path d="M320 268v1zM320 268v1zM320 268v1z"/>
<path d="M320 269v1zM320 269v1zM320 269l1 1z"/>
<path d="M320 268v1zM320 268v1zM320 268v1z"/>
<path d="M320 269h1zM320 269h1zM320 269h1z"/>
<path d="M320 269h1zM320 269h1zM320 269v-1z"/>
<path d="M320 269h1zM320 269h1zM320 269h1z"/>
<path d="M140 444l1 1zM140 445h1zM140 445h1z"/>
<path d="M140 445h1zM140 445h1zM140 445h1z"/>
<path d="M140 444l1 1zM140 444l1 1zM140 444l1 1z"/>
<path d="M140 444l1 1zM140 444l1 1zM140 444l1 1z"/>
<path d="M141 445v1zM141 445v1z"/>
<path d="M141 444v1zM141 444v1zM141 444v1z"/>
<path d="M141 445v1zM141 445v1z"/>
<path d="M141 444v1zM141 444v1z"/>
<path d="M141 445h1zM141 445h1zM141 445h1z"/>
<path d="M142 444l-1 1zM141 444v1zM141 444v1z"/>
<path d="M141 445h1zM141 445h1zM141 445h1z"/>
<path d="M141 445l1-1zM142 444l-1 1zM142 444l-1 1z"/>
<path d="M141 445h1zM141 445h1zM141 445h1z"/>
<path d="M141 445l1-1zM141 445l1-1zM141 445l1-1z"/>
<path d="M488 444l1 1zM488 445h1zM488 445h1z"/>
<path d="M488 445h1zM488 445h1z"/>
<path d="M489 444v1zM488 444l1 1zM488 444l1 1z"/>
<path d="M489 444v1zM489 444v1zM489 444v1z"/>
<path d="M489 445v1zM489 445v1z"/>
<path d="M489 444v1zM489 444v1zM489 444v1z"/>
<path d="M489 445v1zM489 445v1zM489 445h1z"/>
<path d="M489 444v1zM489 444v1z"/>
<path d="M489 445h1zM489 445h1zM489 445h1z"/>
<path d="M490 444l-1 1zM490 444l-1 1zM489 444v1z"/>
<path d="M489 445h1zM489 445h1zM489 445h1z"/>
<path d="M489 445l1-1zM490 444l-1 1zM490 444l-1 1z"/>
<path d="M489 445h1zM489 445h1zM489 445h1z"/>
<path d="M489 445l1-1zM489 445l1-1zM489 445l1-1z"/>
</g>
<!-- layer: TOS_M1 -->
<g fill="none" stroke="#000" stroke-width=".6">
<path d="M769 79l4 7h-8zM770 84h-2l1-2v3M741 239l3 6h-7zM740 250h1v1M741 242v-1v3M741 244h.1M741 247l3 7h-7zM741 251v2l-1-1M740 368l4 6h-7zM740 374v20M741 372h-1l1-2v3M740 390v4l1-4"/>
<path d="M573 445h234M573 448h234"/>
<circle cx="156" cy="176" r="10"/>
<circle cx="426" cy="191" r="10"/>
<circle cx="515" cy="191" r="10"/>
<circle cx="245" cy="231" r="10"/>
<circle cx="265" cy="232" r="10"/>
<circle cx="285" cy="232" r="10"/>
<circle cx="364" cy="226" r="10"/>
<circle cx="384" cy="226" r="10"/>
<circle cx="404" cy="226" r="10"/>
<circle cx="280" cy="367" r="10"/>
<circle cx="320" cy="368" r="10"/>
</g>
<g fill="#000">
<path d="M798 433h1l1 1-1 2 1 2-1 1h-1l-1-1v-1h1l1 1v-1v-1v-2l-1 1zM798 423h1l1 1-2 4h2h-2l1-4v-1l-1 2zM802 423h1l1 1-2 4h2h-2l1-4v-1l-1 2zM798 444h1l1 1-2 4h2h-2l1-4v-1l-1 1zM798 453h1l1 1-1 1 1 2-1 2-1-2 1 1v-1v-1v-2v-1l-1 1zM802 453h1l1 1-2 4h2v1h-2l1-5v-1l-1 2zM802 444h2h-2v2l1-1 1 1v2l-1 1-1-1 1 1v-2v-1h-1zM798 462h1l1 1-2 4h2v1h-2l1-4v-1l-1 1zM799 473h1v1v1v2l-1 1-1-1 1 1 1-1v-1h-1l1-3h-1l-1 1zM802 473l2-1v6h-1v-4z"/>
<path d="M654 432l2 2-1-1-2 2zM655 439l2-1v1l-1 1zM656 432h2v1h-1v1h1v4h-2v-4h1v-1h-1zM658 438l1 1-1 1-1-1zM654 434h1v1h-1zM656 434v1h2v-1zM656 435v1h2v-1zM656 437v1h2v-1zM653 436h3l-1 2v-2v4h-1v-4h-1z"/>
<path d="M663 433v1v1zM661 433v5h4v-5zM661 432h4v7h-4zM662 435l1 1 1-3 1 1-2 2 2 1-1 1-1-1-1 1h-1l2-1-2-1zM662 434v1z"/>
<path d="M684 422h5v1h-2v1h1v2h-2h3v1h-1l-1 1 2 1-1 1-1-1-3 1v-1l2-1h-1v-1h-1v-1h1h1h-2v-2h1v-1h-1zM686 427l-1 1h2v-1zM686 423v1h1v-1zM685 424v1v-1zM686 424v1h1v-1zM687 424v1h1v-1z"/>
<path d="M692 422l1 2-1-1-1 2h-1zM693 429l1-1v1l-1 1zM693 422h3v1h-1v1h1v4h-3v-4h1v-1h-1zM695 428l1 1v1l-1-1zM691 424h2v1h-2zM694 424v1h1v-1zM694 426h1zM694 427v1h1v-1zM691 426h2v3l-1-1 1-2h-1v4h-1v-4z"/>
<path d="M700 424v-1l1 1-1 1zM698 423v6h4v-6zM698 422h5v7h-5v1zM699 425l1 1 1-3 1 1-1 2 1 1v1l-1-1-2 1 1-1-1-1zM699 424h1l-1 1z"/>
<path d="M803 433h1v4v2h-1v-2h-2zM803 434l-1 3h1z"/>
<path d="M680 442l1 2-1-1-1 3v-1zM681 449h1h1l-2 1zM681 442h3v1h-1v1h1v4h-2v-4v-1h-1zM683 448l1 1v1l-1-1zM680 445h1h-1zM682 444v1h1v-1zM682 446v1h1v-1zM682 447v1h1v-1zM679 446h2v3l-1-1 1-2h-1v4v-4h-1z"/>
<path d="M688 444v-1l1 1v1zM687 443v6h3v-6zM686 442h5v8l-4-1-1 1zM687 445l2 1 1-2-1 3 1 1-1-1-2 1 1-1-1-1zM687 444h1v1z"/>
<path d="M704 452h1l-1 7v-4l-1 1v-1zM706 452h1v2h1h-1v5h-1v-1v-4h-1h1zM705 455l1 2-1-1z"/>
<path d="M709 452h5h-2v1h1v2h-2v1h3l-2 2 2 1h-1l-1-1-3 1 2-1-1-1 1-1h-2h2v-1h-1v-2h1v-1h-2zM711 456v1h1v-1zM711 452v1h1v-1zM710 454v1h1v-1zM711 454v1h1v-1zM712 454v1h1v-1z"/>
<path d="M716 452l2 1-1 1-1-2-1 3v-1zM717 459l1-1-1 1zM718 452h2l-1 1h1v5h-2v-5v-1zM719 458l1 1-1-1zM716 454h1v1h-1zM718 454v1h1v-1zM718 455v1h1v-1zM718 456v1h1v-1zM715 455h2v3v-2h-1v3z"/>
<path d="M723 453h1v1zM722 452v6h3v-6zM722 452h4v7h-4zM723 455l1 1v-3h1l-1 3 1 1v1l-1-1-2 1v-1l1-1-1-1zM722 453h1v1v1z"/>
<path d="M657 472l2 2-1-1-1 2h-1zM659 479l1-1v1l-1 1zM659 472h3v1h-1l-1 1h1v4h-2v-4h1v-1h-1zM661 478l1 1v1l-2-1zM657 474h1v1h-1zM660 474v1h1v-1zM660 476h1zM660 477v1h1v-1zM657 476h2v3l-1-1v-2v4h-1v-4z"/>
<path d="M666 474v-1l1 1-1 1zM664 473v5h4v-5zM664 472h5v7h-5v1zM665 475l1 1 1-3 1 1-1 2 1 1-1 1-1-1-1 1h-1l2-1-1-1zM665 474h1l-1 1z"/>
<path d="M668 464l1-1v1v1zM667 463v6h4v-6zM666 463h5v7l-4-1-1 1zM667 466h2l1-2-1 3 1 1-1-1-2 2v-1l1-1-1-1zM667 464h1v1z"/>
<path d="M802 462h1l1 1-1 2 1 2-1 1-1-1v-2v-1zM802 463a1 1 0 0 0 2 0 1 1 0 0 0-2 0zM802 466a1 1 0 0 0 2 0 1 1 0 0 0-2 0z"/>
</g>
<!-- layer: moji -->
<path d="M563 438l7 13h-15z" fill="none" stroke="#000" stroke-width=".6"/>
<g fill="#fff">
<path d="M555 438h15v13h-15z" fill-rule="evenodd"/>
<path d="M423 511h12v11h-12z" fill-rule="evenodd"/>
<path d="M423 526h12v11h-12z" fill-rule="evenodd"/>
<path d="M423 541h12v11h-12z" fill-rule="evenodd"/>
</g>
<text font-size="17.4" x="690" y="565">H310U10018</text>
<g font-size="11.6">
<text x="723" y="112">枠用部品セット詳細表</text>
<text x="147" y="130">N部</text>
<text x="495" y="130">N部</text>
<text x="52" y="137">戸当り</text>
<text x="97" y="133">A部</text>
<text x="385" y="132">G部</text>
<text x="445" y="133">A部</text>
<text x="535" y="137">戸当り</text>
<text x="314" y="198">鴨居</text>
<text x="296" y="299">B部</text>
<text x="387" y="303">P部</text>
<text x="237" y="307">P部</text>
<text x="334" y="311">上レール</text>
<text x="84" y="471">M部</text>
<text x="150" y="471">縦枠</text>
<text x="433" y="472">M部</text>
<text x="498" y="471">縦枠</text>
<text x="122" y="512">注）1.アッセンブリ図番及び部品番号は最終枝番を使用のこと。</text>
<text x="140" y="527">2.下枠についてはH310U10004を参照すること。</text>
<text x="667" y="547">枠 Wモーション アッセンブリ図</text>
</g>
<g font-size="10.1">
<text x="154" y="180">5</text>
<text x="423" y="194">4</text>
<text x="512" y="194">5</text>
<text x="361" y="230">1</text>
<text x="381" y="230">2</text>
<text x="401" y="230">3</text>
<text x="242" y="234">1</text>
<text x="262" y="235">2</text>
<text x="283" y="236">3</text>
<text x="277" y="371">7</text>
<text x="317" y="372">6</text>
</g>
<g font-size="9.3">
<text x="456" y="520">24/10/31</text>
<text x="484" y="520">都吉昆</text>
<text x="520" y="520">TJ-3086 色追加</text>
<text x="456" y="535">22/12/16</text>
<text x="487" y="534">劉丹</text>
<text x="520" y="535">TJ-2631 色追加</text>
<text x="456" y="549">20/08/18</text>
<text x="484" y="549">張暁翠</text>
<text x="520" y="550">TJ-1894 ﾗﾍﾞﾙ削除</text>
</g>
<g font-size="8.7">
<text x="543" y="25">番号</text>
<text x="578" y="25">部品名</text>
<text x="624" y="25">枠区分</text>
<text x="656" y="25">員数</text>
<text x="685" y="25">基本寸法</text>
<text x="729" y="25">切断寸法</text>
<text x="770" y="25">部品コード</text>
<text x="548" y="35">1</text>
<text x="562" y="35">Sソフトモーション用ストライカ</text>
<text x="624" y="35">三方枠</text>
<text x="662" y="35">4</text>
<text x="697" y="35">-</text>
<text x="741" y="35">-</text>
<text x="774" y="35">MDV589</text>
<text x="548" y="45">2</text>
<text x="563" y="45">鬼目ナット（ブレーキ取付用）</text>
<text x="624" y="45">三方枠</text>
<text x="662" y="45">8</text>
<text x="697" y="45">-</text>
<text x="741" y="45">-</text>
<text x="774" y="45">MDT955</text>
<text x="548" y="55">3</text>
<text x="570" y="55">ストライカ取付けねじ</text>
<text x="624" y="55">三方枠</text>
<text x="662" y="55">8</text>
<text x="697" y="55">-</text>
<text x="741" y="55">-</text>
<text x="774" y="55">MDV193</text>
<text x="548" y="65">4</text>
<text x="576" y="65">ジョイント金具</text>
<text x="624" y="65">三方枠</text>
<text x="662" y="65">4</text>
<text x="697" y="65">-</text>
<text x="741" y="65">-</text>
<text x="773" y="65">MDQ703</text>
<text x="548" y="75">5</text>
<text x="570" y="75">縦枠上部スペーサー</text>
<text x="624" y="75">三方枠</text>
<text x="662" y="75">2</text>
<text x="697" y="75">-</text>
<text x="741" y="75">-</text>
<text x="769" y="75">MEACC429</text>
<text x="548" y="85">6</text>
<text x="582" y="85">取説</text>
<text x="624" y="85">三方枠</text>
<text x="662" y="85">1</text>
<text x="697" y="85">-</text>
<text x="741" y="85">-</text>
<text x="774" y="85">MAP552</text>
<text x="548" y="95">7</text>
<text x="577" y="95">部品セット</text>
<text x="624" y="95">三方枠</text>
<text x="662" y="95">1</text>
<text x="697" y="95">-</text>
<text x="741" y="95">-</text>
<text x="774" y="95">下表参照</text>
<text x="733" y="124">見込み</text>
<text x="771" y="124">部品コード</text>
<text x="728" y="134">NC95/115</text>
<text x="771" y="134">MZA□968</text>
<text x="733" y="144">その他</text>
<text x="775" y="144">MZA674</text>
<text x="756" y="162">□：部品色展開表</text>
<text x="751" y="174">製品色</text>
<text x="781" y="174">部品色</text>
<text x="758" y="184">DD</text>
<text x="791" y="184">D</text>
<text x="757" y="194">MM</text>
<text x="790" y="194">M</text>
<text x="759" y="204">LL</text>
<text x="791" y="204">L</text>
<text x="758" y="214">PP</text>
<text x="791" y="214">P</text>
<text x="758" y="223">WA</text>
<text x="788" y="223">WA</text>
<text x="759" y="233">YY</text>
<text x="791" y="233">Y</text>
<text x="758" y="243">DG</text>
<text x="788" y="243">DG</text>
<text x="759" y="253">DE</text>
<text x="788" y="253">DE</text>
<text x="758" y="263">DF</text>
<text x="788" y="263">DF</text>
<text x="758" y="273">DK</text>
<text x="788" y="273">DK</text>
<text x="758" y="283">DH</text>
<text x="788" y="283">DH</text>
<text x="758" y="293">DB</text>
<text x="788" y="293">DB</text>
<text x="758" y="303">DC</text>
<text x="788" y="303">DC</text>
<text x="759" y="313">ED</text>
<text x="788" y="313">ED</text>
<text x="759" y="323">EE</text>
<text x="789" y="323">EE</text>
<text x="759" y="333">EF</text>
<text x="789" y="333">EF</text>
<text x="759" y="343">EH</text>
<text x="788" y="343">EH</text>
<text x="759" y="353">EJ</text>
<text x="789" y="353">EJ</text>
<text x="759" y="363">EK</text>
<text x="788" y="363">EK</text>
<text x="758" y="373">AC</text>
<text x="788" y="373">AC</text>
<text x="758" y="383">AD</text>
<text x="788" y="383">AD</text>
<text x="758" y="393">RA</text>
<text x="788" y="393">RA</text>
<text x="564" y="405">※各部詳細に関しては、下記に示す図面を参照のこと。</text>
<text x="663" y="419">項目</text>
<text x="777" y="419">図番</text>
<text x="572" y="429">A,M</text>
<text x="586" y="429">枠 縦枠/小縦枠スペーサー取付要領図</text>
<text x="763" y="429">H310U10022</text>
<text x="575" y="439">B</text>
<text x="586" y="439">枠 ﾛｯﾄ№ﾗﾍﾞﾙ貼付要領図</text>
<text x="763" y="439">H310U10034</text>
<text x="575" y="449">D</text>
<text x="586" y="449">枠 建て付け注意ラベル貼付要領図</text>
<text x="763" y="449">H310U10025</text>
<text x="575" y="459">P</text>
<text x="586" y="458">枠 Wソフトモーション部品取付/注意ラベル貼付要領図</text>
<text x="763" y="459">H310U10032</text>
<text x="763" y="468">H310U10028</text>
<text x="575" y="468">G</text>
<text x="585" y="469">枠</text>
<text x="595" y="469">ｼﾞｮｲﾝﾄ</text>
<text x="620" y="469">金具 埋込要領図</text>
<text x="575" y="479">N</text>
<text x="586" y="479">枠 縦枠スタンプ押印要領図</text>
<text x="764" y="478">H310U10031</text>
<text x="624" y="522">16/09/22</text>
<text x="667" y="537">H310 １７ラシッサ V引違戸2枚建</text>
</g>
<g font-size="7.2">
<text x="668" y="521">梶原</text>
<text x="790" y="521">郭丹</text>
<text x="688" y="576">承認日：2024/11/29</text>
</g>
<text font-size="5.8" x="723" y="521">崔国栄</text>
<g font-size="4.9">
<text x="698" y="521">鈴木荘右</text>
<text x="755" y="521">佐藤淳一</text>
</g>
<g font-size="4.3">
<text x="438" y="522">-2</text>
<text x="438" y="552">-1</text>
</g>
</svg>
